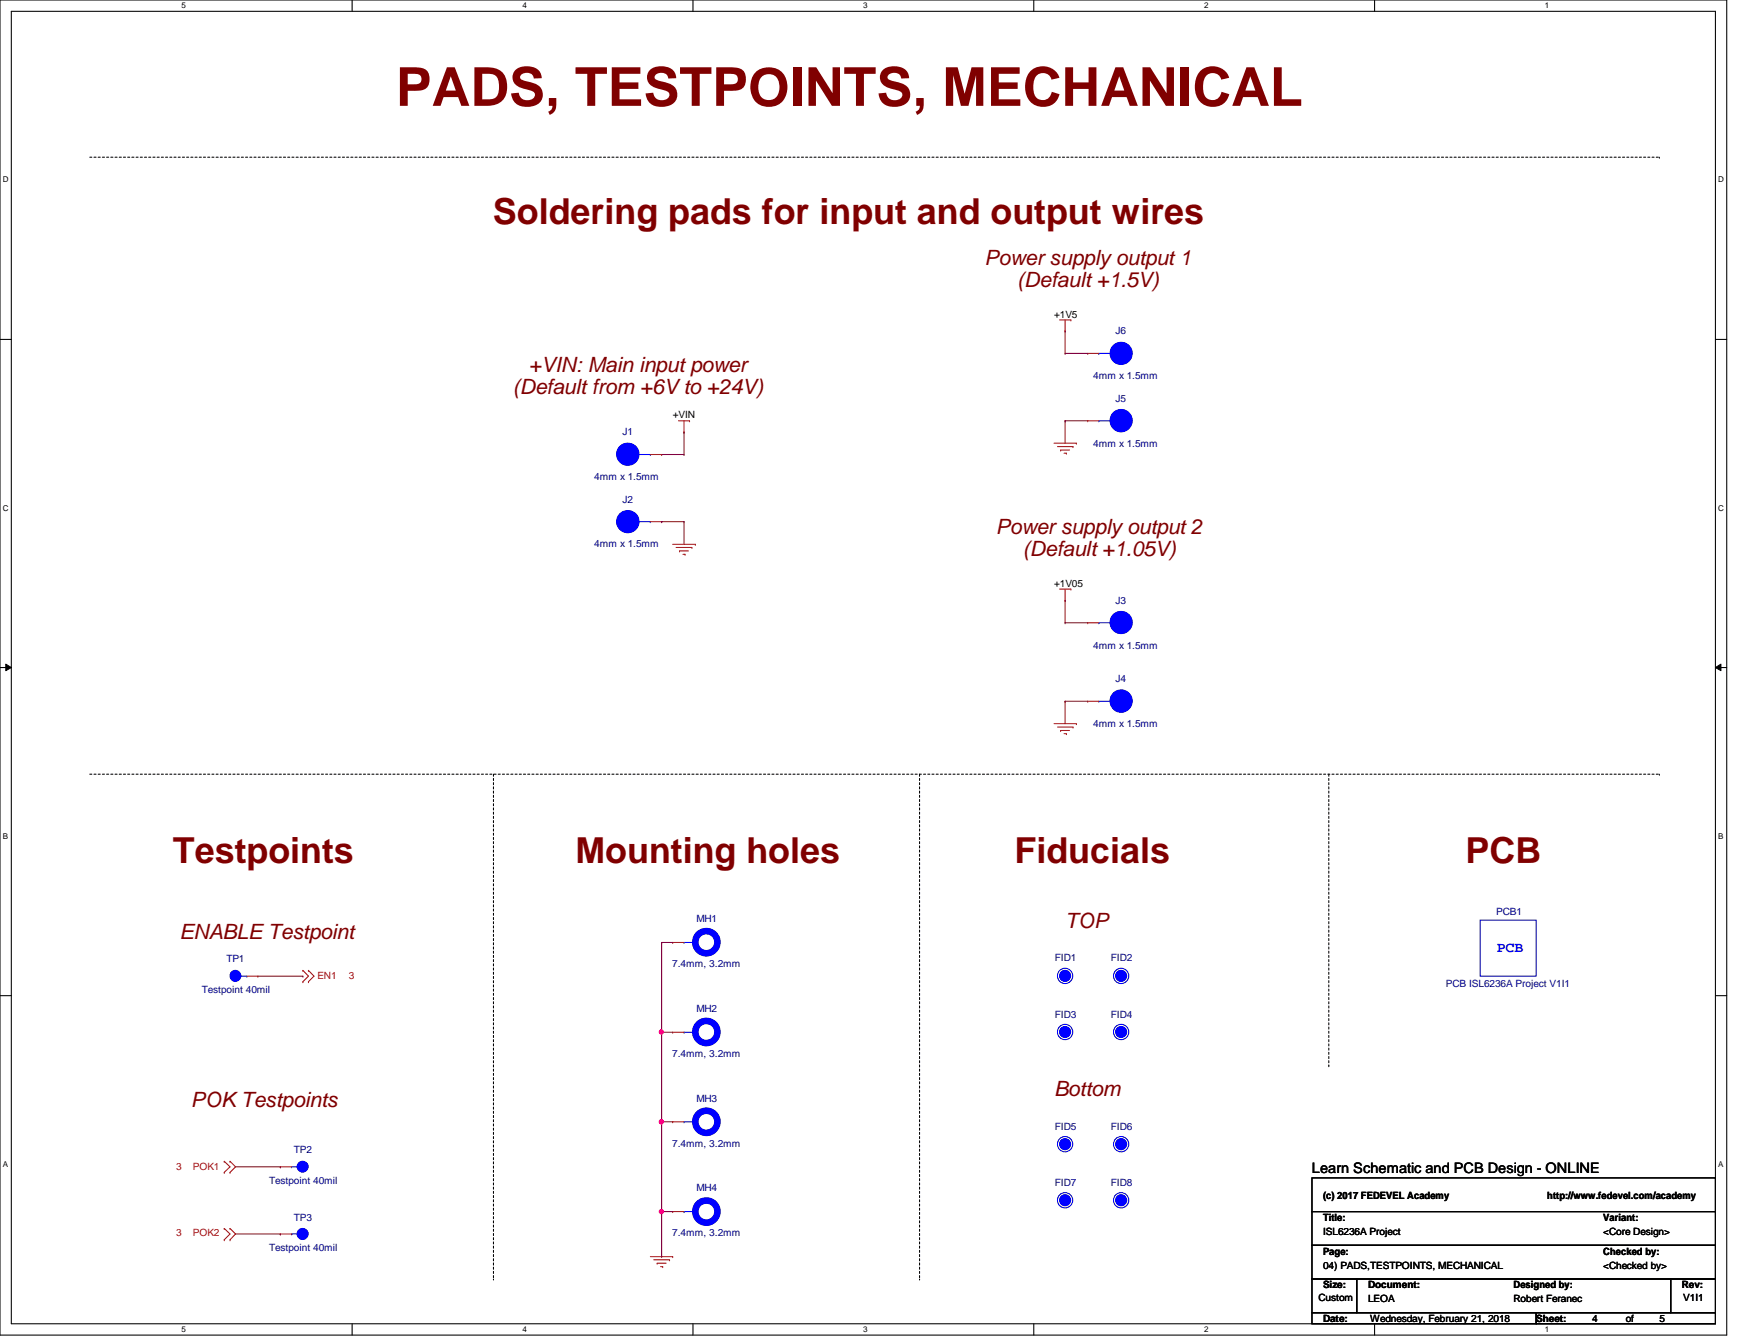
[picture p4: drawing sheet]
<svg xmlns="http://www.w3.org/2000/svg" width="279mm" height="216mm" viewBox="0 0 279 216" stroke-linecap="round" stroke-linejoin="round" font-family="sans-serif">
<path d="M0 0h277.7v214.6h-277.7zM1.8 1.8h274.1v211h-274.1z" fill="none" stroke="#000" stroke-width=".17"/>
<g fill="#fff">
<path d="M29.2 .2h.7v1.4h-.7z"/>
<path d="M29.2 213h.7v1.4h-.7z"/>
</g>
<path d="M56.6 0v1.8M56.6 212.8v1.8" fill="none" stroke="#000" stroke-width=".17"/>
<g fill="#fff">
<path d="M84 .2h.7v1.4h-.7z"/>
<path d="M84 213h.7v1.4h-.7z"/>
</g>
<path d="M111.5 0v1.8M111.5 212.8v1.8" fill="none" stroke="#000" stroke-width=".17"/>
<g fill="#fff">
<path d="M138.9 .2h.6v1.4h-.6z"/>
<path d="M138.9 213h.6v1.4h-.6z"/>
</g>
<path d="M166.3 0v1.8M166.3 212.8v1.8" fill="none" stroke="#000" stroke-width=".17"/>
<g fill="#fff">
<path d="M193.7 .2h.7v1.4h-.7z"/>
<path d="M193.7 213h.7v1.4h-.7z"/>
</g>
<path d="M221.1 0v1.8M221.1 212.8v1.8" fill="none" stroke="#000" stroke-width=".17"/>
<g fill="#fff">
<path d="M248.5 .2h.7v1.4h-.7z"/>
<path d="M248.5 213h.7v1.4h-.7z"/>
<path d="M.5 28.2h.9v1.4h-.9z"/>
<path d="M276.4 28.2h.9v1.4h-.9z"/>
<path d="M.5 80.9h.9v1.4h-.9z"/>
<path d="M276.4 80.9h.9v1.4h-.9z"/>
</g>
<path d="M0 54.6h1.8M275.9 54.6h1.8" fill="none" stroke="#000" stroke-width=".17"/>
<g fill="#fff">
<path d="M.5 133.7h.8v1.4h-.8z"/>
<path d="M276.4 133.7h.8v1.4h-.8z"/>
</g>
<path d="M0 107.3h1.8M275.9 107.3h1.8" fill="none" stroke="#000" stroke-width=".17"/>
<path d="M.9 106.8l.9 .5-.9 .5zM275.9 107.3l.9-.5v1z" fill="#000"/>
<path d="M.9 106.8l.9 .5-.9 .5zM275.9 107.3l.9-.5v1z" fill="none" stroke="#000" stroke-width=".16"/>
<g fill="#fff">
<path d="M.5 186.4h.8v1.4h-.8z"/>
<path d="M276.4 186.4h.8v1.4h-.8z"/>
</g>
<path d="M0 160.1h1.8M275.9 160.1h1.8M211 194.8h64.9v5.4h-64.9zM211 189.4h64.9v5.4h-64.9zM211 200.2h64.9v5.4h-64.9zM211 205.6h7.2v5.4h-7.2zM211 211h36.1v1.8h-36.1zM218.2 205.6h50.5v5.4h-50.5zM247.1 211h28.8v1.8h-28.8zM268.7 205.6h7.2v5.4h-7.2z" fill="none" stroke="#000" stroke-width=".17"/>
<path d="M14.4 25.3h252.5M266.9 25.3h.1M14.4 124.5h252.5M79.4 124.5v81.1M147.9 124.5v81.1M213.7 124.5v46.8M266.9 124.5h.1M213.7 171.3h.1M79.4 205.6h.1M147.9 205.6h.1" fill="none" stroke="#000" stroke-width=".17" stroke-dasharray=".3 .3"/>
<g fill="none" stroke="#f00" stroke-width=".17">
<path d="M170.4 51.4h1.9M171.3 53.2h.1M171.3 51.4v1.8M172.3 51.4h.1M109.1 67.6h1.8M110 69.5h.1M110 67.6v1.9M110.9 67.6h.1M169.5 71.2h3.6M170.1 71.8h2.5M170.6 72.3h.1M170.6 72.3h1.4"/>
<path d="M171.2 72.9h.3M171.5 72.9h.1M172.6 71.8h.1M173.1 71.2h.1M108.2 87.5h3.6M108.8 88h2.5M109.3 88.6h.1M109.3 88.6h1.4M109.9 89.1h.3M110.2 89.1h.1M111.3 88h.1M111.8 87.5h.1"/>
<path d="M170.4 94.7h1.9M171.3 96.5h.1M171.3 94.7v1.8M172.3 94.7h.1M169.5 116.3h3.6M170.1 116.9h2.5M170.6 117.4h.1M170.6 117.4h1.4M171.2 117.9h.3M171.5 117.9h.1M172.6 116.9h.1M173.1 116.3h.1"/>
<path d="M48.7 157.8h.1M48.7 156h.1M48.7 156l.9 .9-.9 .9M49.6 157.8h.1M49.6 156h.1M49.6 156l.9 .9-.9 .9M36.1 186.7h.1M36.1 188.5h.1M36.1 197.5h.1M36.1 199.3h.1M36.1 186.7l.9 .9-.9 .9M36.1 197.5l.9 .9-.9 .9"/>
<path d="M37 188.5h.1M37 186.7h.1M37 199.3h.1M37 197.5h.1M37 186.7l.9 .9-.9 .9M37 197.5l.9 .9-.9 .9M108.2 180.3h.1M108.2 180.3h1.8M104.6 202h3.6M105.2 202.5h2.5M105.7 203.1h.1M105.7 203.1h1.4"/>
<path d="M106.3 203.6h.3M106.6 203.6h.1M107.7 202.5h.1M108.2 202h.1"/>
</g>
<circle cx="113.6" cy="180.3" r="1.78" fill="none" stroke="#00f" stroke-width="1.1"/>
<path d="M110 180.3h.1M110 180.3h1.8" fill="none" stroke="#00f" stroke-width=".17"/>
<circle cx="180.3" cy="193" r=".89" fill="#00f"/>
<g fill="none" stroke="#00f" stroke-width=".17">
<circle cx="180.3" cy="193" r="1.23"/>
<circle cx="180.3" cy="193" r=".89"/>
</g>
<circle cx="48.7" cy="198.4" r=".89" fill="#00f"/>
<g fill="none" stroke="#00f" stroke-width=".17">
<path d="M46.9 198.4h.1M46.9 198.4h1.8"/>
<circle cx="48.7" cy="198.4" r=".89"/>
</g>
<path d="M45.1 198.4h.1M45.1 198.4h1.8" fill="none" stroke="#f00" stroke-width=".17"/>
<circle cx="101" cy="73" r="1.79" fill="#00f"/>
<g fill="none" stroke="#00f" stroke-width=".17">
<path d="M102.8 73.1h1.8M104.6 73.1h.1M110 151.5h.1M110 151.5h1.8"/>
<circle cx="101" cy="73" r="1.79"/>
</g>
<path d="M104.6 73.1h1.8M106.4 73.1h.1M108.2 151.5h.1M108.2 151.5h1.8" fill="none" stroke="#f00" stroke-width=".17"/>
<circle cx="113.6" cy="151.5" r="1.78" fill="none" stroke="#00f" stroke-width="1.1"/>
<circle cx="180.3" cy="156.9" r=".89" fill="#00f"/>
<g fill="none" stroke="#00f" stroke-width=".17">
<circle cx="180.3" cy="156.9" r="1.23"/>
<circle cx="180.3" cy="156.9" r=".89"/>
</g>
<circle cx="180.3" cy="112.7" r="1.79" fill="#00f"/>
<g fill="none" stroke="#00f" stroke-width=".17">
<path d="M176.7 112.7h.1M176.7 112.7h1.9"/>
<circle cx="180.3" cy="112.7" r="1.79"/>
</g>
<path d="M175 112.7h.1M175 112.7h1.7" fill="none" stroke="#f00" stroke-width=".17"/>
<circle cx="171.3" cy="183.9" r=".89" fill="#00f"/>
<g fill="none" stroke="#00f" stroke-width=".17">
<circle cx="171.3" cy="183.9" r="1.23"/>
<circle cx="171.3" cy="183.9" r=".89"/>
</g>
<circle cx="180.3" cy="67.6" r="1.79" fill="#00f"/>
<g fill="none" stroke="#00f" stroke-width=".17">
<path d="M176.7 67.6h.1M176.7 67.6h1.9"/>
<circle cx="180.3" cy="67.6" r="1.79"/>
</g>
<path d="M175 67.6h.1M175 67.6h1.7" fill="none" stroke="#f00" stroke-width=".17"/>
<circle cx="171.3" cy="165.9" r=".89" fill="#00f"/>
<g fill="none" stroke="#00f" stroke-width=".17">
<path d="M110 194.8h.1M110 194.8h1.8"/>
<circle cx="171.3" cy="165.9" r="1.23"/>
<circle cx="171.3" cy="165.9" r=".89"/>
</g>
<circle cx="113.6" cy="194.8" r="1.78" fill="none" stroke="#00f" stroke-width="1.1"/>
<path d="M108.2 194.8h.1M108.2 194.8h1.8" fill="none" stroke="#f00" stroke-width=".17"/>
<circle cx="48.7" cy="187.6" r=".88" fill="#00f"/>
<g fill="none" stroke="#00f" stroke-width=".17">
<path d="M46.9 187.6h.1M46.9 187.6h1.8"/>
<circle cx="48.7" cy="187.6" r=".88"/>
</g>
<path d="M45.1 187.6h.1M45.1 187.6h1.8" fill="none" stroke="#f00" stroke-width=".17"/>
<circle cx="101" cy="83.9" r="1.79" fill="#00f"/>
<g fill="none" stroke="#00f" stroke-width=".17">
<path d="M102.8 83.9h1.8M104.6 83.9h.1M238.1 147.9h9v9h-9z"/>
<circle cx="101" cy="83.9" r="1.79"/>
</g>
<path d="M104.6 83.9h1.8M106.4 83.9h.1" fill="none" stroke="#f00" stroke-width=".17"/>
<circle cx="180.3" cy="183.9" r=".89" fill="#00f"/>
<g fill="none" stroke="#00f" stroke-width=".17">
<path d="M110 165.9h.1M110 165.9h1.8"/>
<circle cx="180.3" cy="183.9" r="1.23"/>
<circle cx="180.3" cy="183.9" r=".89"/>
</g>
<circle cx="113.6" cy="165.9" r="1.78" fill="none" stroke="#00f" stroke-width="1.1"/>
<path d="M108.2 165.9h.1M108.2 165.9h1.8" fill="none" stroke="#f00" stroke-width=".17"/>
<circle cx="180.3" cy="165.9" r=".89" fill="#00f"/>
<g fill="none" stroke="#00f" stroke-width=".17">
<circle cx="180.3" cy="165.9" r="1.23"/>
<circle cx="180.3" cy="165.9" r=".89"/>
</g>
<circle cx="180.3" cy="100.1" r="1.78" fill="#00f"/>
<g fill="none" stroke="#00f" stroke-width=".17">
<path d="M176.7 100.1h.1M176.7 100.1h1.9"/>
<circle cx="180.3" cy="100.1" r="1.78"/>
</g>
<path d="M175 100.1h.1M175 100.1h1.7" fill="none" stroke="#f00" stroke-width=".17"/>
<circle cx="171.3" cy="193" r=".89" fill="#00f"/>
<g fill="none" stroke="#00f" stroke-width=".17">
<circle cx="171.3" cy="193" r="1.23"/>
<circle cx="171.3" cy="193" r=".89"/>
</g>
<circle cx="37.9" cy="156.9" r=".88" fill="#00f"/>
<g fill="none" stroke="#00f" stroke-width=".17">
<path d="M37.9 156.9h1.8M39.7 156.9h.1"/>
<circle cx="37.9" cy="156.9" r=".88"/>
</g>
<path d="M39.7 156.9h1.8M41.5 156.9h.1" fill="none" stroke="#f00" stroke-width=".17"/>
<circle cx="171.3" cy="156.9" r=".89" fill="#00f"/>
<g fill="none" stroke="#00f" stroke-width=".17">
<circle cx="171.3" cy="156.9" r="1.23"/>
<circle cx="171.3" cy="156.9" r=".89"/>
</g>
<circle cx="180.3" cy="56.8" r="1.78" fill="#00f"/>
<g fill="none" stroke="#00f" stroke-width=".17">
<path d="M176.7 56.8h.1M176.7 56.8h1.9"/>
<circle cx="180.3" cy="56.8" r="1.78"/>
</g>
<path d="M175 56.8h.1M175 56.8h1.7" fill="none" stroke="#f00" stroke-width=".17"/>
<g fill="none" stroke="#800040" stroke-width=".17">
<path d="M171.3 56.8h.1M171.3 53.2h.1M171.3 56.8h3.7M171.3 53.2v3.6M106.4 73.1h3.6M110 73.1h.1M110 69.5h.1M110 69.5v3.6M171.3 67.6h.1M171.3 67.6v3.6M171.3 67.6h3.7M106.4 83.9h.1"/>
<path d="M106.4 83.9h3.6M110 83.9h.1M110 83.9v3.6M171.3 96.5h.1M171.3 96.5v3.6M171.3 100.1h.1M171.3 112.7h.1M171.3 112.7v3.6M171.3 100.1h3.7M171.3 112.7h3.7M41.5 156.9h7.2M48.7 156.9h.1"/>
<path d="M106.4 151.5h.1M106.4 151.5h1.8M106.4 151.5v14.4M106.4 165.9h.1M37.9 187.6h7.2M37.9 198.4h7.2M45.1 187.6h.1M45.1 198.4h.1"/>
</g>
<circle cx="106.4" cy="165.9" r=".34" fill="#f0f"/>
<circle cx="106.4" cy="165.9" r=".34" fill="none" stroke="#f0f" stroke-width=".17"/>
<path d="M106.4 165.9h.1M106.4 165.9h1.8M106.4 165.9v28.9M106.4 180.3h.1M106.4 194.8h.1M106.4 180.3h1.8" fill="none" stroke="#800040" stroke-width=".17"/>
<circle cx="106.4" cy="180.3" r=".34" fill="#f0f"/>
<circle cx="106.4" cy="180.3" r=".34" fill="none" stroke="#f0f" stroke-width=".17"/>
<circle cx="106.4" cy="194.8" r=".34" fill="#f0f"/>
<circle cx="106.4" cy="194.8" r=".34" fill="none" stroke="#f0f" stroke-width=".17"/>
<path d="M106.4 194.8h.1M106.4 194.8h1.8M106.4 194.8v7.2M106.4 202h.1" fill="none" stroke="#800040" stroke-width=".17"/>
<circle cx="106.4" cy="165.9" r=".34" fill="#f0f"/>
<circle cx="106.4" cy="165.9" r=".34" fill="none" stroke="#f0f" stroke-width=".17"/>
<circle cx="106.4" cy="180.3" r=".34" fill="#f0f"/>
<circle cx="106.4" cy="180.3" r=".34" fill="none" stroke="#f0f" stroke-width=".17"/>
<circle cx="106.4" cy="194.8" r=".34" fill="#f0f"/>
<circle cx="106.4" cy="194.8" r=".34" fill="none" stroke="#f0f" stroke-width=".17"/>
<text font-size="8.6" fill="#800000" x="63.7" y="17">PADS, TESTPOINTS, MECHANICAL</text>
<g font-size="5.8" fill="#800000">
<text x="79.3" y="36">Soldering pads for input and output wires</text>
<text x="27.8" y="138.8">Testpoints</text>
<text x="92.6" y="138.8">Mounting holes</text>
<text x="163.2" y="138.8">Fiducials</text>
<text x="235.8" y="138.8">PCB</text>
</g>
<g font-size="3.4" fill="#800000">
<text x="158.4" y="42.5">Power supply output 1</text>
<text x="163.6" y="46.1">(Default +1.5V)</text>
<text x="85" y="59.9">+VIN: Main input power</text>
<text x="82.5" y="63.4">(Default from +6V to +24V)</text>
<text x="160.2" y="85.9">Power supply output 2</text>
<text x="164.5" y="89.4">(Default +1.05V)</text>
<text x="171.3" y="149.1">TOP</text>
<text x="28.9" y="151">ENABLE Testpoint</text>
<text x="30.7" y="178">POK Testpoints</text>
<text x="169.5" y="176.2">Bottom</text>
</g>
<text font-size="2.3" fill="#00f" x="240.7" y="153">PCB</text>
<text font-size="2.3" x="211" y="188.6">Learn Schematic and PCB Design - ONLINE</text>
<g font-size="1.6">
<text x="169.5" y="51.1">+1V5</text>
<text x="108.2" y="67.3">+VIN</text>
<text x="169.5" y="94.3">+1V05</text>
<text x="212.8" y="196.3">Title:</text>
<text x="212.8" y="192.7">(c) 2017 FEDEVEL Academy</text>
<text x="248.9" y="192.7">http://www.fedevel.com/academy</text>
<text x="257.9" y="196.3">Variant:</text>
<text x="212.8" y="201.7">Page:</text>
<text x="212.8" y="198.6">ISL6236A Project</text>
<text x="212.8" y="204">04) PADS,TESTPOINTS, MECHANICAL</text>
<text x="257.9" y="201.7">Checked by:</text>
<text x="257.9" y="204">&lt;Checked by&gt;</text>
<text x="257.9" y="198.6">&lt;Core Design&gt;</text>
<text x="212.1" y="209.2">Custom</text>
<text x="212.8" y="207.1">Size:</text>
<text x="220" y="207.1">Document:</text>
<text x="220" y="209.4">LEOA</text>
<text x="243.5" y="207.1">Designed by:</text>
<text x="243.5" y="209.4">Robert Feranec</text>
<text x="270.5" y="207.1">Rev:</text>
<text x="270.8" y="209.2">V1I1</text>
<text x="212.8" y="212.6">Date:</text>
<text x="220.4" y="212.5">Wednesday, February 21, 2018</text>
<text x="247.1" y="212.6">Sheet:</text>
<text x="256.1" y="212.5">4</text>
<text x="261.5" y="212.5">of</text>
<text x="266.9" y="212.5">5</text>
</g>
<g font-size="1.6" fill="#000080">
<text x="179.5" y="53.8">J6</text>
<text x="175.9" y="61">4mm x 1.5mm</text>
<text x="179.5" y="64.6">J5</text>
<text x="100.1" y="70">J1</text>
<text x="175.9" y="71.8">4mm x 1.5mm</text>
<text x="95.6" y="77.2">4mm x 1.5mm</text>
<text x="100.1" y="80.8">J2</text>
<text x="95.6" y="88">4mm x 1.5mm</text>
<text x="179.5" y="97">J3</text>
<text x="175.9" y="104.3">4mm x 1.5mm</text>
<text x="179.5" y="109.6">J4</text>
<text x="175.9" y="116.9">4mm x 1.5mm</text>
<text x="112" y="148.3">MH1</text>
<text x="240.7" y="147.2">PCB1</text>
<text x="36.4" y="154.7">TP1</text>
<text x="108.1" y="155.4">7.4mm, 3.2mm</text>
<text x="169.7" y="154.6">FID1</text>
<text x="178.7" y="154.6">FID2</text>
<text x="32.5" y="159.6">Testpoint 40mil</text>
<text x="232.6" y="158.7">PCB ISL6236A Project V1I1</text>
<text x="112" y="162.7">MH2</text>
<text x="169.7" y="163.6">FID3</text>
<text x="178.7" y="163.6">FID4</text>
<text x="108.1" y="169.9">7.4mm, 3.2mm</text>
<text x="112" y="177.1">MH3</text>
<text x="47.2" y="185.4">TP2</text>
<text x="108.1" y="184.3">7.4mm, 3.2mm</text>
<text x="169.7" y="181.6">FID5</text>
<text x="178.7" y="181.6">FID6</text>
<text x="43.3" y="190.3">Testpoint 40mil</text>
<text x="112" y="191.5">MH4</text>
<text x="169.7" y="190.6">FID7</text>
<text x="178.7" y="190.6">FID8</text>
<text x="47.2" y="196.2">TP3</text>
<text x="43.3" y="201.1">Testpoint 40mil</text>
<text x="108.1" y="198.8">7.4mm, 3.2mm</text>
</g>
<g font-size="1.6" fill="#f00">
<text x="51.1" y="157.4">EN1</text>
<text x="56.1" y="157.4">3</text>
<text x="28.3" y="188.1">3</text>
<text x="31" y="188.1">POK1</text>
<text x="28.3" y="198.8">3</text>
<text x="31" y="198.8">POK2</text>
</g>
<g font-size="1.3">
<text x="29.2" y="1.4">5</text>
<text x="84" y="1.4">4</text>
<text x="138.9" y="1.4">3</text>
<text x="193.7" y="1.4">2</text>
<text x="248.5" y="1.4">1</text>
<text x=".5" y="29.3">D</text>
<text x="276.4" y="29.3">D</text>
<text x=".5" y="82.1">C</text>
<text x="276.4" y="82.1">C</text>
<text x=".5" y="134.8">B</text>
<text x="276.4" y="134.8">B</text>
<text x=".5" y="187.6">A</text>
<text x="276.4" y="187.6">A</text>
<text x="29.2" y="214.2">5</text>
<text x="84" y="214.2">4</text>
<text x="138.9" y="214.2">3</text>
<text x="193.7" y="214.2">2</text>
<text x="248.5" y="214.2">1</text>
</g>
</svg>
